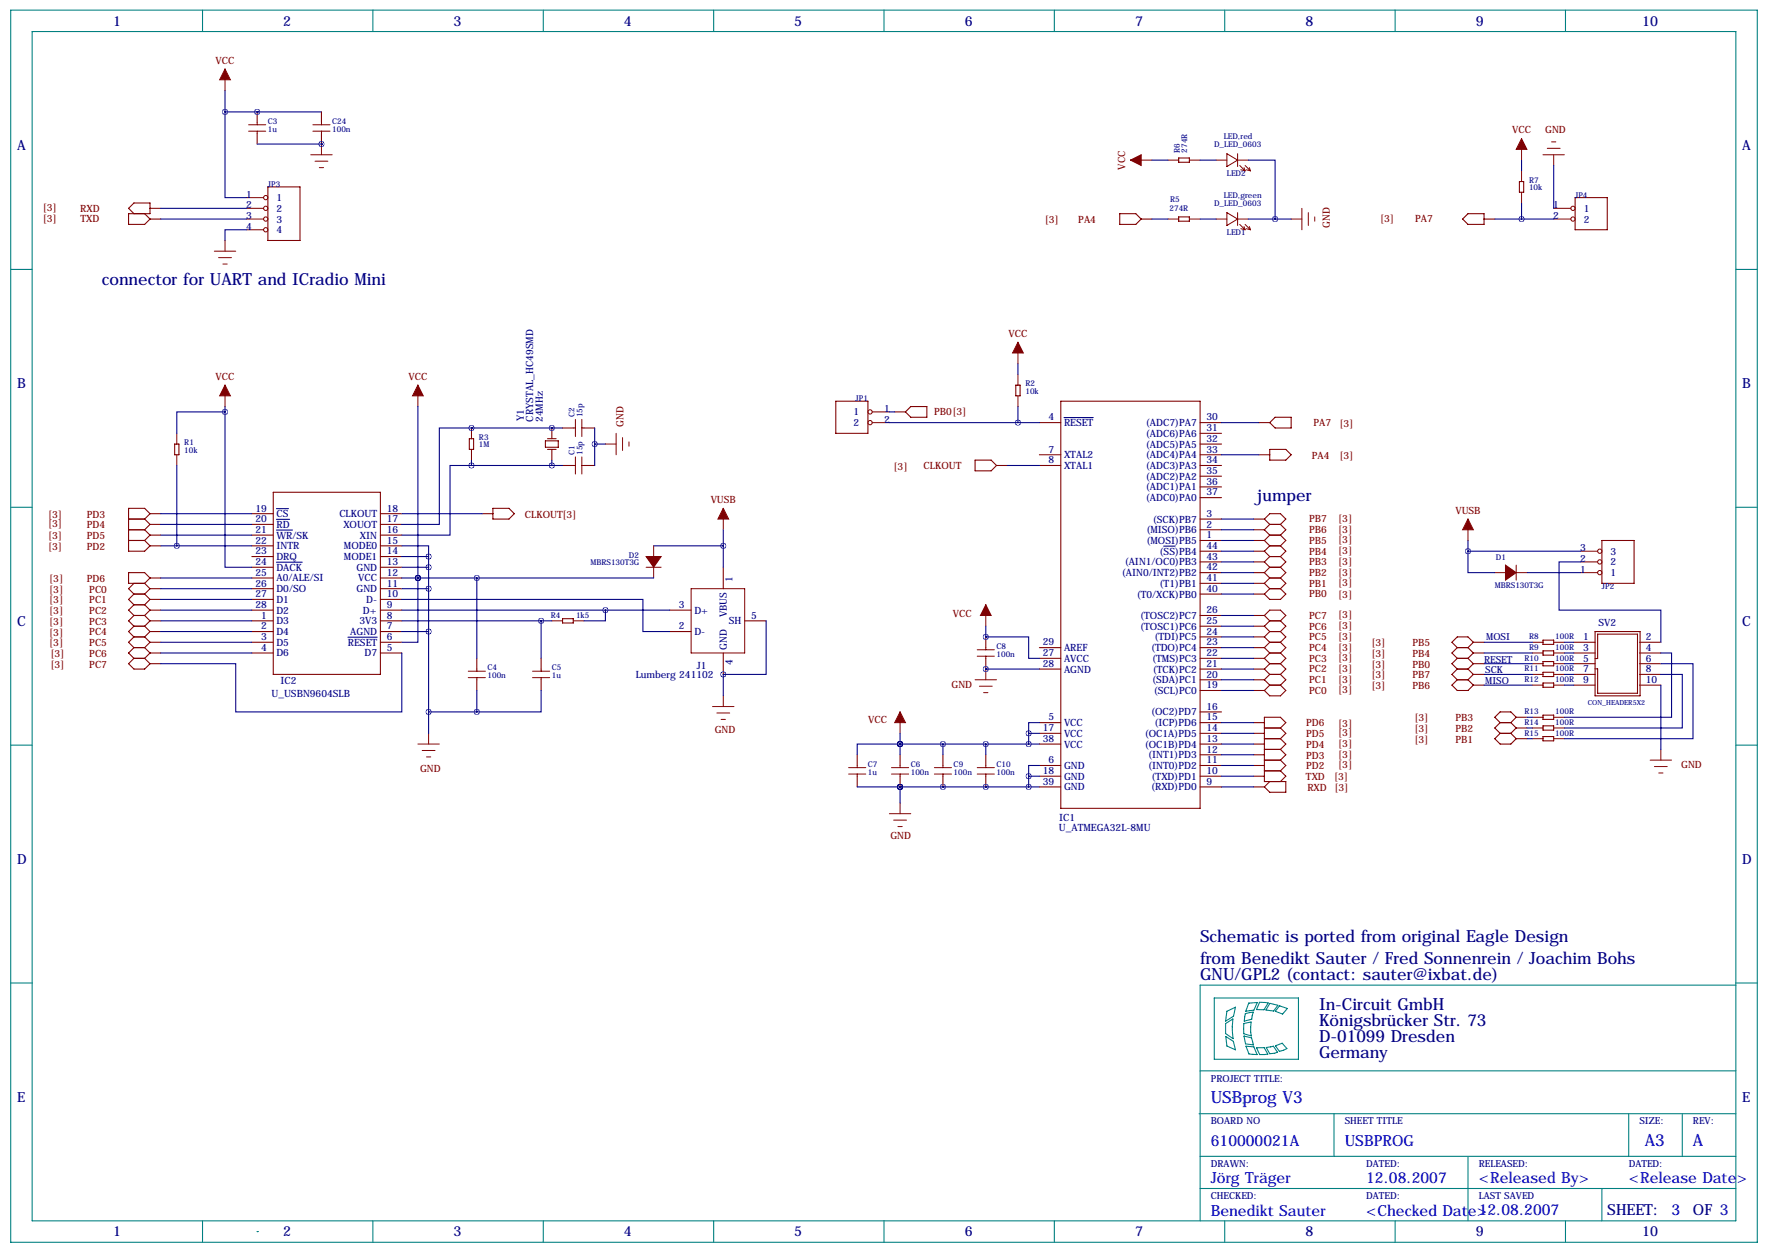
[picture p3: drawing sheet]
<svg xmlns="http://www.w3.org/2000/svg" width="419mm" height="297mm" viewBox="0 0 419 297" stroke-linecap="round" stroke-linejoin="round" font-family="sans-serif">
<g fill="none" stroke="#008080" stroke-width=".25">
<path d="M2.5 2.4h414.1v292.1h-414.1zM7.6 7.5h403.9v281.9h-403.9zM48 2.4v5.1M88.4 2.4v5.1M128.8 2.4v5.1M169.2 2.4v5.1M209.5 2.4v5.1M249.9 2.4v5.1M290.3 2.4v5.1M330.7 2.4v5.1M371.1 2.4v5.1M2.5 63.9h5.1"/>
<path d="M411.5 63.9h5.1M2.5 120.3h5.1M411.5 120.3h5.1M2.5 176.6h5.1M411.5 176.6h5.1M2.5 233h5.1M287.8 236.6h20v14.5h-20zM290.8 239.7l2.1-.9-.5 2.1-1.9 1.2zM296 237.8l2-.1-.8 1.8-1.9 .2zM298.6 237.6l2 .2-1 1.6-1.8-.1zM301 237.9l1.9 .4-1 1.4-1.8-.3zM303.3 238.5l1.9 .6-1.2 1.3-1.7-.7z"/>
<path d="M411.5 233.5h-127v55.9M411.5 233h5.1M284.5 253.9h127M290.5 242.6l1.8-1-.2 1.8 .2 2.8-1.8-1.2zM290.6 245.7l1.8 1.1 .5 2.1-2.1-.9zM294.9 245.6l1.8 .4 .4 1.7-1.9-.2zM294.9 242.6l1.7-.3-.1 2.4 .1 .9-1.8-.5zM295.2 240.3l1.9-.4-.4 1.7-1.8 .5zM295.4 248l1.8 .2 .8 1.8-1.9-.2zM297.9 248.4h1.8l.8 1.5-1.9 .1zM300.2 248.3l1.7-.3 .9 1.4-1.8 .4zM302.4 247.9l1.5-.6 1.2 1.3-1.8 .6z"/>
<path d="M284.2 264h127.3M284.5 274.1h127M292.1 260.2h.1M294.6 260.2h.1M294.6 261.5h.1M316.2 264v10.2M348 274.2v15.2M386.1 264v10.2M398.8 264v10.2M48 289.4v5.1M61 292h.1M88.4 289.4v5.1"/>
<path d="M128.8 289.4v5.1M169.2 289.4v5.1M209.5 289.4v5.1M249.9 289.4v5.1M284.5 281.7h127M290.3 289.4v5.1M330.7 289.4v5.1M371.1 289.4v5.1M379.7 281.8v7.6"/>
</g>
<g fill="none" stroke="#800000" stroke-width=".25">
<path d="M61 26.5v2.6M61 31.6v2.5M76.2 26.5v2.6M76.2 31.6v2.5M279.4 37.5h2.5v1h-2.5zM31.7 50.7l-1.2-1.3 1.2-1.3h3.9v2.6h-5.1v2.5h3.8l1.3-1.3M34.3 50.7l1.3 1.2M35.6 51.9h2.5M35.6 49.4h2.5M63.5 44.3h7.6v12.7h-7.6zM265.4 50.7h3.8l1.3 1.2-1.3 1.3h-3.8zM270.5 51.9h2.5"/>
<path d="M279.4 51.4h2.5v1h-2.5zM348 50.7h3.8v2.5h-3.8l-1.3-1.3zM351.8 51.9h2.5M360.2 43h1v2.6h-1zM373.4 46.8h7.6v7.7h-7.6zM198.1 95.1h7.6v7.6h-7.6zM212.1 97.6h2.5M215.9 96.4h3.8v2.5h-3.8l-1.3-1.3zM240.8 91.3h1v2.5h-1zM251.5 95.1h33v96.5h-33zM302.3 98.9h3.8v2.6h-3.8l-1.3-1.3zM41.4 105.3h1v2.5h-1z"/>
<path d="M64.8 116.7h25.4v43.2h-25.4zM111.3 104h1v2.5h-1zM129.3 104.5h3v1.5h-3zM129.8 104h2M129.8 106.5h2M130.8 101.5v2.5M130.8 106.5v2.6M133.3 110.3h2.6M133.3 101.5h2.6M138.4 110.3h2.6M138.4 101.5h2.6M231.1 109.1h3.8l1.3 1.2-1.3 1.3h-3.8z"/>
<path d="M236.2 110.3h2.6M246.4 100.2h5.1M246.4 107.8h5.1M246.4 110.3h5.1M284.5 100.2h5.1M284.5 107.8h5.1M284.5 110.3h5.1M284.5 102.7h5.1M284.5 105.3h5.1M284.5 112.9h5.1M284.5 115.4h5.1M284.5 118h5.1"/>
<path d="M298.4 100.2h2.6M298.4 107.8h2.6M301 106.5h3.8l1.3 1.3-1.3 1.3h-3.8zM30.5 123h3.8M30.5 125.6h3.8M30.5 128.1h3.8M31.7 138.3l-1.2 1.3 1.2 1.2M34.3 123l1.3 1.3M34.3 125.6l1.3 1.3M34.3 128.1l1.3 1.3M34.3 138.3l1.3 1.3M35.6 121.8l-1.3-1.3h-3.8v10.2h3.8l1.3-1.3"/>
<path d="M35.6 137l-1.3-1.3h-3.8v2.6h3.8M35.6 121.8h2.5M35.6 124.3h2.5M35.6 126.9h2.5M35.6 129.4h2.5M35.6 137h2.5M35.6 139.6h2.5M35.6 121.8l-1.3 1.2M35.6 124.3l-1.3 1.3M35.6 126.9l-1.3 1.2M35.6 137l-1.3 1.3M35.6 139.6l-1.3 1.2"/>
<path d="M59.7 121.8h5.1M59.7 124.3h5.1M59.7 126.9h5.1M59.7 129.4h5.1M59.7 131.9h5.1M59.7 134.5h5.1M59.7 137h5.1M59.7 139.6h5.1M90.2 121.8h5M90.2 124.3h5M90.2 126.9h5M90.2 129.4h5"/>
<path d="M90.2 131.9h5M90.2 134.5h5M90.2 137h5M90.2 139.6h5M114.3 121.8h2.5M116.8 120.5h3.8l1.3 1.3-1.3 1.2h-3.8zM171.4 134.5v5.1M284.5 123h5.1M284.5 125.6h5.1M284.5 128.1h5.1M284.5 130.7h5.1M284.5 133.2h5.1"/>
<path d="M284.5 135.7h5.1M284.5 138.3h5.1M297.2 123h2.5M297.2 125.6h2.5M297.2 128.1h2.5M297.2 130.7h2.5M297.2 133.2h2.5M297.2 135.7h2.5M297.2 138.3h2.5M299.7 123l1.3-1.2h2.5l1.3 1.2-1.3 1.3M299.7 135.7l1.3 1.3M299.7 138.3l1.3 1.3"/>
<path d="M299.7 130.7l1.3 1.2M299.7 128.1l1.3 1.3M299.7 133.2l1.3 1.3M299.7 123l1.3 1.3M299.7 125.6l1.3 1.3M301 124.3h2.5M301 126.9h2.5M301 129.4h2.5M301 131.9h2.5M301 134.5h2.5M301 137h2.5M301 139.6h2.5"/>
<path d="M301 139.6l-1.3 1.2M301 137l-1.3 1.3M301 134.5l-1.3 1.2M301 131.9l-1.3 1.3M301 129.4l-1.3 1.3M301 126.9l-1.3 1.2M301 124.3l-1.3 1.3M303.5 139.6l1.3 1.2-1.3 1.3h-2.5l-1.3-1.3M303.5 134.5l1.3 1.2-1.3 1.3M303.5 131.9l1.3 1.3-1.3 1.3M303.5 137l1.3 1.3-1.3 1.3M303.5 129.4l1.3 1.3-1.3 1.2"/>
<path d="M303.5 126.9l1.3 1.2-1.3 1.3M303.5 124.3l1.3 1.3-1.3 1.3M379.7 128.1h7.6v10.2h-7.6zM31.7 153.5h2.6M31.7 156.1h2.6M31.7 156.1l-1.2 1.2 1.2 1.3h2.6l1.3-1.3M31.7 140.8h2.6M31.7 145.9h2.6M31.7 148.4h2.6M31.7 151h2.6M31.7 140.8l-1.2 1.3 1.2 1.3M31.7 143.4l-1.2 1.2 1.2 1.3"/>
<path d="M31.7 143.4h2.6M31.7 145.9l-1.2 1.3 1.2 1.2M31.7 148.4l-1.2 1.3 1.2 1.3M31.7 151l-1.2 1.3 1.2 1.2M31.7 153.5l-1.2 1.3 1.2 1.3M34.3 140.8l1.3 1.3M34.3 145.9l1.3 1.3M34.3 143.4l1.3 1.2M34.3 148.4l1.3 1.3M34.3 153.5l1.3 1.3M34.3 151l1.3 1.3M34.3 156.1l1.3 1.2"/>
<path d="M35.6 142.1h2.5M35.6 144.6h2.5M35.6 147.2h2.5M35.6 149.7h2.5M35.6 152.3h2.5M35.6 154.8h2.5M35.6 157.3h2.5M35.6 142.1l-1.3 1.3M35.6 144.6l-1.3 1.3M35.6 147.2l-1.3 1.2M35.6 149.7l-1.3 1.3M35.6 152.3l-1.3 1.2"/>
<path d="M35.6 154.8l-1.3 1.3M59.7 142.1h5.1M59.7 144.6h5.1M59.7 147.2h5.1M59.7 149.7h5.1M59.7 152.3h5.1M59.7 154.8h5.1M90.2 142.1h5M90.2 144.6h5M90.2 147.2h5M90.2 149.7h5M90.2 152.3h5"/>
<path d="M90.2 154.8h5M113 156.1v2.5M128.3 156.1v2.5M133.3 146.7h2.6v1h-2.6zM158.7 144.6h5.1M158.7 149.7h5.1M171.4 154.8v5.1M176.5 147.2h5.1M233.7 151v2.5M233.7 156.1v2.5M246.4 153.5h5.1M246.4 156.1h5.1"/>
<path d="M246.4 158.6h5.1M284.5 153.5h5.1M284.5 156.1h5.1M284.5 158.6h5.1M284.5 140.8h5.1M284.5 145.9h5.1M284.5 148.4h5.1M284.5 151h5.1M297.2 153.5h2.5M297.2 156.1h2.5M297.2 158.6h2.5M297.2 140.8h2.5"/>
<path d="M297.2 145.9h2.5M297.2 148.4h2.5M297.2 151h2.5M299.7 145.9l1.3-1.3h2.5l1.3 1.3-1.3 1.3M299.7 158.6l1.3 1.3M299.7 156.1l1.3 1.2M299.7 153.5l1.3 1.3M299.7 151l1.3 1.3M299.7 148.4l1.3 1.3M299.7 145.9l1.3 1.3M301 159.9h2.5M301 147.2h2.5"/>
<path d="M301 149.7h2.5M301 152.3h2.5M301 154.8h2.5M301 157.3h2.5M301 159.9l-1.3 1.2M301 157.3l-1.3 1.3M301 154.8l-1.3 1.3M301 152.3l-1.3 1.2M301 149.7l-1.3 1.3M301 147.2l-1.3 1.2M303.5 157.3l1.3 1.3-1.3 1.3M303.5 154.8l1.3 1.3-1.3 1.2"/>
<path d="M303.5 159.9l1.3 1.2-1.3 1.3M303.5 152.3l1.3 1.2-1.3 1.3M303.5 149.7l1.3 1.3-1.3 1.3M303.5 147.2l1.3 1.2-1.3 1.3M345.4 153.5h2.6M345.4 156.1h2.6M345.4 158.6h2.6M345.4 153.5l-1.2 1.3 1.2 1.3M345.4 156.1l-1.2 1.2 1.2 1.3M345.4 158.6l-1.2 1.3 1.2 1.2M348 158.6l1.2 1.3M348 153.5l1.2 1.3"/>
<path d="M348 156.1l1.2 1.2M349.2 152.3l-1.2-1.3h-2.6l-1.2 1.3 1.2 1.2M349.2 159.9h2.6M349.2 152.3h2.6M349.2 154.8h2.6M349.2 157.3h2.6M349.2 152.3l-1.2 1.2M349.2 154.8l-1.2 1.3M349.2 157.3l-1.2 1.3M349.2 159.9l-1.2 1.2M365.8 151.8h2.5v1h-2.5zM365.8 154.3h2.5v1h-2.5z"/>
<path d="M365.8 156.8h2.5v1h-2.5zM365.8 159.4h2.5v1h-2.5zM373.1 159.9h5.1M373.1 152.3h5.1M373.1 154.8h5.1M373.1 157.3h5.1M378.1 156.1h.6v-5.8h9.5v14h-9.5v-5.7h-.6M378.1 149.7h10.7v15.3h-10.7zM388.6 159.9h5.1M388.6 152.3h5.1M388.6 154.8h5.1M388.6 157.3h5.1"/>
<path d="M113 161.1v2.6M128.3 161.1v2.6M203.2 178.9v2.6M213.4 178.9v2.6M223.5 178.9v2.6M233.7 178.9v2.6M246.4 171.3h5.1M246.4 173.8h5.1M246.4 176.4h5.1M284.5 171.3h5.1M284.5 173.8h5.1M284.5 176.4h5.1"/>
<path d="M284.5 161.1h5.1M284.5 163.7h5.1M284.5 168.8h5.1M284.5 178.9h5.1M297.2 171.3h2.5M297.2 173.8h2.5M297.2 176.4h2.5M297.2 161.1h2.5M297.2 163.7h2.5M297.2 178.9h2.5M299.7 172.6h3.8M299.7 175.1h3.8"/>
<path d="M299.7 161.1l1.3 1.3M299.7 177.7h3.8M301 162.4h2.5M301 162.4l-1.3 1.3M303.5 162.4l1.3 1.3-1.3 1.3h-2.5l-1.3-1.3M303.5 172.6l1.3-1.3-1.3-1.3h-3.8v15.3h5.1v2.5h-3.8l-1.3-1.3M303.5 177.7l1.3 1.2-1.3 1.3M303.5 175.1l1.3 1.3-1.3 1.3M303.5 172.6l1.3 1.2-1.3 1.3M345.4 161.1h2.6M345.4 161.1l-1.2 1.3 1.2 1.3h2.6l1.2-1.3M348 161.1l1.2 1.3"/>
<path d="M349.2 162.4h2.6M355.6 171.3h2.5M355.6 173.8h2.5M355.6 173.8l-1.3 1.3 1.3 1.3h2.5l1.3-1.3M355.6 171.3l-1.3 1.3 1.3 1.2M358.1 173.8l1.3 1.3M358.1 171.3l1.3 1.3M359.4 170l-1.3-1.2h-2.5l-1.3 1.2 1.3 1.3M359.4 170h2.5M359.4 170l-1.3 1.3M359.4 172.6h2.5M359.4 172.6l-1.3 1.2"/>
<path d="M359.4 175.1h2.5M365.8 161.9h2.5v1h-2.5zM365.8 169.5h2.5v1h-2.5zM365.8 172.1h2.5v1h-2.5zM365.8 174.6h2.5v1h-2.5zM373.1 162.4h5.1M388.6 162.4h5.1M203.2 184v2.5M213.4 184v2.5M223.5 184v2.5M233.7 184v2.5M246.4 181.5h5.1"/>
<path d="M246.4 184h5.1M246.4 186.5h5.1M284.5 181.5h5.1M284.5 184h5.1M284.5 186.5h5.1M297.2 181.5h2.5M297.2 184h2.5M297.2 186.5h2.5M299.7 182.7h3.8M299.7 180.2h3.8M301 185.3l-1.3 1.2M303.5 180.2l1.3 1.3-1.3 1.2"/>
<path d="M303.5 182.7l1.3 1.3-1.3 1.3"/>
</g>
<g fill="none" stroke="#000080" stroke-width=".25">
<path d="M53.3 26.5v20.3h5.1M53.3 21.4v5.1M53.3 26.5h22.9M61 26.5h.1M61 34.1h15.2M76.2 34.1h.1M273 38h3.9M284.5 38h3.8M295.9 38h6.4v13.9M360.7 38v2.5M368.3 39.2v10.2M38.1 51.9h20.3"/>
<path d="M38.1 49.4h20.3M58.4 54.5h-5.1v2.5M273 51.9h3.9M284.5 51.9h3.8M295.9 51.9h10.2M354.3 51.9h14M360.7 48.1v3.8M53.3 97.6v36.9h6.4M53.3 97.6h-11.4v5.1M53.3 96.4v1.2M99.1 96.4v40.6M210.8 97.6h1.3"/>
<path d="M241.3 86.2v2.6M241.3 96.4v3.8M252.2 99h6.9M41.9 110.3v19.1M111.8 101.5h.1M111.8 101.5h-7.7v22.8h-8.9M111.8 110.3h-5.1v16.6h-11.5M111.8 110.3h21.5M111.8 101.5h21.5M111.8 109.1v1.2M130.8 101.5h.1M130.8 109.1v1.2"/>
<path d="M141 101.5v8.8M141 105.3h2.5M210.8 100.2h35.6M238.8 110.3h7.6M289.6 100.2h8.8M289.6 107.8h8.8M38.1 129.4h21.6M38.1 121.8h21.6M38.1 124.3h21.6M38.1 126.9h21.6M38.1 137h21.6M38.1 139.6h21.6"/>
<path d="M65.5 120.6h2.9M65.5 123.1h3.2M65.5 125.7h3.8M65.5 133.3h6.1M95.2 129.4h6.4v2.5M95.2 121.8h19.1M95.2 137h59.7M95.2 139.6h6.4M95.2 134.5h6.4M95.2 131.9h6.4M99.1 137v15.3h-3.9M99.1 137h.1"/>
<path d="M101.6 131.9v41.9M113 137v19.1M154.9 129.4h16.5M171.4 125.6v8.9M275.8 129.5h2.8M289.6 135.7h7.6M289.6 130.7h7.6M289.6 138.3h7.6M289.6 133.2h7.6M289.6 128.1h7.6M289.6 125.6h7.6M289.6 123h7.6"/>
<path d="M348 130.7v5h6.3M348 130.7h26.6M348 128.1v2.6M361.9 135.7h12.7M374.6 133.2h-5v11.4h24.1v7.7M38.1 142.1h21.6M38.1 144.6h21.6M38.1 147.2h21.6M38.1 149.7h21.6M38.1 152.3h21.6M38.1 154.8h21.6M82.5 151.1h6.9"/>
<path d="M95.2 154.8v14h-39.3v-11.5h-17.8M95.2 142.1h57.2v7.6h6.3M95.2 144.6h63.5M95.2 147.2h35.6M95.2 149.7h6.4M128.3 147.2v8.9M143.5 144.6v2.6h-5.1M171.4 159.9h.1M171.4 159.9v5.1M181.6 147.2v12.7h-10.2M233.7 158.6h.1M233.7 151h.1"/>
<path d="M233.7 151h10.1v5.1h2.6M233.7 158.6h12.7M233.7 148.4v2.6M289.6 158.6h7.6M289.6 156.1h7.6M289.6 153.5h7.6M289.6 151h7.6M289.6 148.4h7.6M289.6 145.9h7.6M289.6 140.8h7.6M351.8 152.3h11.4M351.8 154.8h11.4"/>
<path d="M351.8 157.3h11.4M351.8 159.9h11.4M370.8 152.3h2.3M370.8 154.8h2.3M370.8 157.3h2.3M370.8 159.9h2.3M393.7 154.8h2.5v15.2h-25.4M393.7 159.9h5.1v12.7h-28M393.7 157.3h7.6v17.8h-30.5M101.6 168.8h11.4M113 163.7v5.1M128.3 163.7v5.1h-15.3"/>
<path d="M213.4 176.4h-10.2v2.5M213.4 176.4h.1M213.4 176.4h33M213.4 173.8v5.1M223.5 176.4v2.5M233.7 176.4v2.5M243.8 173.8v2.6M243.8 173.8h2.6M246.4 171.3h-2.6v2.5M289.6 176.4h7.6M289.6 173.8h7.6M289.6 163.7h7.6"/>
<path d="M289.6 161.1h7.6M289.6 178.9h7.6M289.6 171.3h7.6M351.8 162.4h11.4M361.9 175.1h1.3M361.9 170h1.3M361.9 172.6h1.3M370.8 162.4h2.3M393.7 162.4v15.3M203.2 186.5h43.2M213.4 186.5h.1M213.4 186.5v3.9"/>
<path d="M223.5 186.5h.1M233.7 186.5h.1M243.8 184h2.6M243.8 184v2.5M246.4 181.5h-2.6v2.5M289.6 184h7.6M289.6 186.5h7.6M289.6 181.5h7.6"/>
</g>
<g fill="none" stroke="#800000" stroke-width=".24">
<path d="M53.3 16.4v5M58.9 29.6h4.1M58.9 31.1h4.1M61 29.1v.5M61 31.1v.5M73.7 36.7h5M74.2 29.6h4M74.2 31.1h4M74.7 38.2h3M75.7 39.7h1M76.2 29.1v.5M76.2 31.1v.5"/>
<path d="M76.2 34.1v2.6M268 38h5M276.9 38h2.5M281.9 38h2.6M288.3 38h2.5M290.8 36.4l2.6 1.6-2.6 1.5zM293.4 36.4v3.1M293.4 38h2.5M293.9 39.2l1.2 1.3M294.9 39.7l.2 .8M295.1 39.2l1.3 1.3M296.2 39.7l.2 .8"/>
<path d="M360.7 32.9v5.1M365.8 36.7h5M366.8 35.2h3M367.8 33.6h1M368.3 36.7v2.5M50.8 59.5h5.1M53.3 57v2.5M58.4 51.9h4.1M58.4 46.8h4.1M58.4 49.4h4.1M58.4 54.5h4.1M276.9 51.9h2.5"/>
<path d="M281.9 51.9h2.6M288.3 51.9h2.5M290.8 50.4l2.6 1.5-2.6 1.6zM293.4 50.4v3.1M293.4 51.9h2.5M293.9 53.2l1.2 1.3M294.1 54.2l1 .3M294.1 40.2l1 .3M294.9 53.7l.2 .8M295.1 53.2l1.3 1.3M295.4 54.2l1 .3M295.4 40.2l1 .3"/>
<path d="M296.2 53.7l.2 .8M306.1 51.9h2.5M308.6 49.4v5.1M310.1 50.4v3.1M311.7 51.4v1M360.7 40.5v2.5M360.7 45.6v2.5M368.3 51.9h4.1M368.3 49.4h4.1M51.8 61.1h3.1M52.8 62.6h1M53.3 91.3v5.1"/>
<path d="M99.1 91.3v5.1M136.4 99.4v4.1M137.9 99.4v4.1M206.8 97.6h4M241.3 81.1v5.1M241.3 88.8v2.5M241.3 93.8v2.6M41.9 102.7v2.6M41.9 107.8v2.5M111.8 101.5v2.5M111.8 106.5v2.6M135.9 110.3h.5"/>
<path d="M135.9 101.5h.5M136.4 108.3v4.1M137.9 110.3h.5M137.9 108.3v4.1M137.9 101.5h.5M143.5 105.3h2.5M146 102.7v5.1M147.6 103.7v3.1M149.1 104.8v1M206.8 100.2h4M153.2 134.5h3.5M154.9 129.4v2.5"/>
<path d="M154.9 134.5v2.5M163.8 139.6h12.7v15.2h-12.7zM171.4 120.5v5.1M348 123v5.1M354.3 135.7h2.6M359.4 135.7h2.5M359.4 134v3.5M374.6 135.7h4.1M374.6 133.2h4.1M374.6 130.7h4.1M111 159.1h4.1M113 158.6v.5"/>
<path d="M126.2 159.1h4.1M128.3 158.6v.5M130.8 147.2h2.5M135.9 147.2h2.5M231.6 154h4.1M231.6 155.6h4.1M233.7 143.4v5M233.7 153.5v.5M233.7 155.6v.5M233.7 158.6v2.5M363.2 154.8h2.6M363.2 152.3h2.6"/>
<path d="M363.2 157.3h2.6M363.2 159.9h2.6M368.3 154.8h2.5M368.3 152.3h2.5M368.3 157.3h2.5M368.3 159.9h2.5M99.1 176.4h5M100.1 177.9h3M101.1 179.4h1M101.6 173.8v2.6M111 160.6h4.1M113 160.6v.5"/>
<path d="M126.2 160.6h4.1M128.3 160.6v.5M168.9 167.5h5.1M169.9 169h3.1M170.9 170.5h1.1M171.4 165v2.5M213.4 168.8v5M231.1 161.1h5.1M232.2 162.7h3M233.2 164.2h1M363.2 162.4h2.6M363.2 170h2.6"/>
<path d="M363.2 172.6h2.6M363.2 175.1h2.6M368.3 162.4h2.5M368.3 170h2.5M368.3 172.6h2.5M368.3 175.1h2.5M393.7 177.7v2.5M201.2 182h4M201.2 183.5h4M203.2 181.5v.5M203.2 183.5v.5M210.8 192.9h5.1"/>
<path d="M211.3 182h4.1M211.3 183.5h4.1M211.8 194.4h3.1M212.9 195.9h1M213.4 181.5v.5M213.4 183.5v.5M213.4 190.4v2.5M221.5 182h4.1M221.5 183.5h4.1M223.5 181.5v.5M223.5 183.5v.5M231.6 182h4.1"/>
<path d="M231.6 183.5h4.1M233.7 181.5v.5M233.7 183.5v.5M391.2 180.2h5M392.2 181.7h3M393.2 183.2h1"/>
<circle cx="63" cy="54.5" r=".51"/>
<circle cx="63" cy="46.8" r=".51"/>
<circle cx="63" cy="51.9" r=".51"/>
<circle cx="63" cy="49.4" r=".51"/>
<circle cx="372.9" cy="49.4" r=".51"/>
<circle cx="372.9" cy="51.9" r=".51"/>
<circle cx="206.2" cy="97.6" r=".51"/>
<circle cx="206.2" cy="100.2" r=".51"/>
<circle cx="379.2" cy="133.2" r=".51"/>
<circle cx="379.2" cy="130.7" r=".51"/>
<circle cx="379.2" cy="135.7" r=".51"/>
</g>
<g fill="#800000" stroke="#800000" stroke-width=".24">
<path d="M153.2 131.9h3.5l-1.8 2.6z"/>
<path d="M356.9 134l2.5 1.7-2.5 1.8z"/>
<path d="M99.1 91.3l1.2 2.5h-2.5z"/>
<path d="M53.3 91.3l1.3 2.5h-2.5z"/>
<path d="M213.4 168.8l1.2 2.5h-2.5z"/>
<path d="M233.7 143.4l1.2 2.5h-2.5z"/>
<path d="M241.3 81.1l1.3 2.6h-2.6z"/>
<path d="M268 38l2.5-1.3v2.5z"/>
<path d="M171.4 120.5l1.3 2.5h-2.5z"/>
<path d="M348 123l1.2 2.6h-2.5z"/>
<path d="M53.3 16.4l1.3 2.5h-2.5z"/>
<path d="M360.7 32.9l1.2 2.5h-2.5z"/>
</g>
<path d="M130.8 110.3a.05 .05 0 0 0 .1 0 .05 .05 0 0 0-.1 0zM130.8 101.5a.05 .05 0 0 0 .1 0 .05 .05 0 0 0-.1 0zM140.9 105.3a.05 .05 0 0 0 .1 0 .05 .05 0 0 0-.1 0zM111.7 101.5a.05 .05 0 0 0 .1 0 .05 .05 0 0 0-.1 0zM111.7 110.3a.05 .05 0 0 0 .1 0 .05 .05 0 0 0-.1 0zM41.9 129.4a.05 .05 0 0 0 .1 0 .05 .05 0 0 0-.1 0zM99 137a.05 .05 0 0 0 .1 0 .05 .05 0 0 0-.1 0zM53.3 97.6a.05 .05 0 0 0 .1 0 .05 .05 0 0 0-.1 0zM128.2 147.2a.05 .05 0 0 0 .1 0 .05 .05 0 0 0-.1 0zM171.4 159.9a.05 .05 0 0 0 .1 0 .05 .05 0 0 0-.1 0zM143.5 144.6a.05 .05 0 0 0 .1 0 .05 .05 0 0 0-.1 0zM113 168.8a.05 .05 0 0 0 .1 0 .05 .05 0 0 0-.1 0zM99 137a.05 .05 0 0 0 .1 0 .05 .05 0 0 0-.1 0zM113 137a.05 .05 0 0 0 .1 0 .05 .05 0 0 0-.1 0zM243.8 186.5a.05 .05 0 0 0 .1 0 .05 .05 0 0 0-.1 0zM243.8 184a.05 .05 0 0 0 .1 0 .05 .05 0 0 0-.1 0zM213.3 176.4a.05 .05 0 0 0 .1 0 .05 .05 0 0 0-.1 0zM243.8 176.4a.05 .05 0 0 0 .1 0 .05 .05 0 0 0-.1 0zM243.8 173.8a.05 .05 0 0 0 .1 0 .05 .05 0 0 0-.1 0zM213.3 186.5a.05 .05 0 0 0 .1 0 .05 .05 0 0 0-.1 0zM213.3 176.4a.05 .05 0 0 0 .1 0 .05 .05 0 0 0-.1 0zM213.3 186.5a.05 .05 0 0 0 .1 0 .05 .05 0 0 0-.1 0zM233.6 158.6a.05 .05 0 0 0 .1 0 .05 .05 0 0 0-.1 0zM233.6 151a.05 .05 0 0 0 .1 0 .05 .05 0 0 0-.1 0zM223.5 186.5a.05 .05 0 0 0 .1 0 .05 .05 0 0 0-.1 0zM233.6 186.5a.05 .05 0 0 0 .1 0 .05 .05 0 0 0-.1 0zM233.6 176.4a.05 .05 0 0 0 .1 0 .05 .05 0 0 0-.1 0zM223.5 176.4a.05 .05 0 0 0 .1 0 .05 .05 0 0 0-.1 0zM302.2 51.9a.05 .05 0 0 0 .1 0 .05 .05 0 0 0-.1 0zM171.4 129.4a.05 .05 0 0 0 .1 0 .05 .05 0 0 0-.1 0zM347.9 130.7a.05 .05 0 0 0 .1 0 .05 .05 0 0 0-.1 0zM60.9 26.5a.05 .05 0 0 0 .1 0 .05 .05 0 0 0-.1 0zM53.3 26.5a.05 .05 0 0 0 .1 0 .05 .05 0 0 0-.1 0zM360.6 51.9a.05 .05 0 0 0 .1 0 .05 .05 0 0 0-.1 0z" fill="#000080" stroke="#000080" stroke-width="1.3"/>
<g font-size="4" fill="#000080">
<text x="24.1" y="67.7">connector for UART and ICradio Mini</text>
<text x="297.9" y="118.7">jumper</text>
<text x="284.5" y="223.4">Schematic is ported from original Eagle Design</text>
<text x="284.5" y="228.5">from Benedikt Sauter / Fred Sonnenrein / Joachim Bohs</text>
<text x="284.5" y="232.3">GNU/GPL2 (contact: sauter@ixbat.de)</text>
<text x="312.7" y="239.5">In-Circuit GmbH</text>
<text x="312.7" y="243.3">Königsbrücker Str. 73</text>
<text x="312.7" y="247.1">D-01099 Dresden</text>
<text x="312.7" y="250.9">Germany</text>
</g>
<g font-size="4" fill="#00f">
<text x="287" y="261.5">USBprog V3</text>
<text x="389.9" y="271.6">A3</text>
<text x="401.3" y="271.6">A</text>
</g>
<g font-size="3.6" fill="#00f">
<text x="287" y="271.6">610000021A</text>
<text x="318.8" y="271.6">USBPROG</text>
<text x="287" y="280.5">Jörg Träger</text>
<text x="323.8" y="280.5">12.08.2007</text>
<text x="350.5" y="280.5">&lt;Released By&gt;</text>
<text x="386.1" y="280.5">&lt;Release Date&gt;</text>
<text x="287" y="288.2">Benedikt Sauter</text>
<text x="323.8" y="288.2">&lt;Checked Date&gt;</text>
<text x="350.5" y="288.1">12.08.2007</text>
<text x="396.2" y="288.1">3</text>
</g>
<g font-size="3.6" fill="#000080">
<text x="381" y="288.1">SHEET:</text>
<text x="401.3" y="288.1">OF 3</text>
</g>
<g font-size="3.3" fill="#000080">
<text x="26.8" y="6.1">1</text>
<text x="67.1" y="6.1">2</text>
<text x="107.5" y="6.1">3</text>
<text x="147.9" y="6.1">4</text>
<text x="188.3" y="6.1">5</text>
<text x="228.7" y="6.1">6</text>
<text x="269.1" y="6.1">7</text>
<text x="309.4" y="6.1">8</text>
<text x="349.8" y="6.1">9</text>
<text x="389.3" y="6.1">10</text>
<text x="4.1" y="35.7">A</text>
<text x="413" y="35.7">A</text>
<text x="4.1" y="92.1">B</text>
<text x="413" y="92.1">B</text>
<text x="4.1" y="148.4">C</text>
<text x="413" y="148.4">C</text>
<text x="4.1" y="204.8">D</text>
<text x="413" y="204.8">D</text>
<text x="4.1" y="261.2">E</text>
<text x="413" y="261.2">E</text>
<text x="26.8" y="293.1">1</text>
<text x="67.1" y="293.1">2</text>
<text x="107.5" y="293.1">3</text>
<text x="147.9" y="293.1">4</text>
<text x="188.3" y="293.1">5</text>
<text x="228.7" y="293.1">6</text>
<text x="269.1" y="293.1">7</text>
<text x="309.4" y="293.1">8</text>
<text x="349.8" y="293.1">9</text>
<text x="389.3" y="293.1">10</text>
</g>
<g font-size="2.4" fill="#800000">
<text x="51.1" y="15.1">VCC</text>
<text x="358.4" y="31.6">VCC</text>
<text x="366.3" y="31.6">GND</text>
<text x="266.7" y="40.2" transform="rotate(-90 266.7 40.2)">VCC</text>
<text x="10.2" y="52.6">[3]</text>
<text x="10.2" y="50.1">[3]</text>
<text x="19" y="50.2">RXD</text>
<text x="19.1" y="52.7">TXD</text>
<text x="247.6" y="52.9">[3]</text>
<text x="255.6" y="52.8">PA4</text>
<text x="315.2" y="54" transform="rotate(-90 315.2 54)">GND</text>
<text x="327.1" y="52.6">[3]</text>
<text x="335.5" y="52.7">PA7</text>
<text x="239.1" y="79.9">VCC</text>
<text x="51.1" y="90">VCC</text>
<text x="96.8" y="90">VCC</text>
<text x="147.8" y="101.2" transform="rotate(-90 147.8 101.2)">GND</text>
<text x="221.4" y="98.4">PB0[3]</text>
<text x="311.4" y="101.1">PA7</text>
<text x="317.5" y="101.2">[3]</text>
<text x="211.8" y="111.3">[3]</text>
<text x="218.9" y="111.3">CLKOUT</text>
<text x="311" y="108.7">PA4</text>
<text x="317.5" y="108.8">[3]</text>
<text x="168.5" y="119.2">VUSB</text>
<text x="11.4" y="122.7">[3]</text>
<text x="11.4" y="125">[3]</text>
<text x="20.6" y="122.7">PD3</text>
<text x="20.6" y="125.2">PD4</text>
<text x="124.4" y="122.7">CLKOUT[3]</text>
<text x="310.3" y="123.9">PB7</text>
<text x="317.2" y="123.8">[3]</text>
<text x="345" y="121.8">VUSB</text>
<text x="11.4" y="127.8">[3]</text>
<text x="11.4" y="130.4">[3]</text>
<text x="20.6" y="127.8">PD5</text>
<text x="20.6" y="130.3">PD2</text>
<text x="310.3" y="131.5">PB4</text>
<text x="310.3" y="128.9">PB5</text>
<text x="310.3" y="126.4">PB6</text>
<text x="317.2" y="131.4">[3]</text>
<text x="317.2" y="128.8">[3]</text>
<text x="317.2" y="126.3">[3]</text>
<text x="11.7" y="138">[3]</text>
<text x="20.6" y="137.9">PD6</text>
<text x="310.3" y="136.6">PB2</text>
<text x="310.3" y="134">PB3</text>
<text x="317.2" y="136.5">[3]</text>
<text x="317.2" y="133.9">[3]</text>
<text x="11.7" y="140.5">[3]</text>
<text x="11.7" y="143.1">[3]</text>
<text x="21.2" y="140.5">PC0</text>
<text x="21.2" y="143">PC1</text>
<text x="310.3" y="141.6">PB0</text>
<text x="310.3" y="139.1">PB1</text>
<text x="317.2" y="141.8">[3]</text>
<text x="317.2" y="139">[3]</text>
<text x="11.7" y="145.6">[3]</text>
<text x="11.7" y="148.1">[3]</text>
<text x="21.2" y="145.6">PC2</text>
<text x="21.2" y="148.1">PC3</text>
<text x="225.9" y="146.2">VCC</text>
<text x="310.3" y="149.3">PC6</text>
<text x="310.3" y="146.7">PC7</text>
<text x="317.2" y="149.2">[3]</text>
<text x="317.2" y="146.6">[3]</text>
<text x="11.7" y="150.7">[3]</text>
<text x="11.7" y="153.2">[3]</text>
<text x="11.9" y="155.8">[3]</text>
<text x="21.2" y="150.6">PC4</text>
<text x="21.2" y="153.2">PC5</text>
<text x="21.2" y="155.7">PC6</text>
<text x="310.3" y="154.3">PC4</text>
<text x="310.3" y="151.8">PC5</text>
<text x="317.2" y="154.2">[3]</text>
<text x="317.2" y="151.7">[3]</text>
<text x="325.1" y="153.2">[3]</text>
<text x="325.1" y="155.8">[3]</text>
<text x="334.9" y="153.2">PB5</text>
<text x="334.9" y="155.7">PB4</text>
<text x="11.9" y="158.3">[3]</text>
<text x="21.2" y="158.3">PC7</text>
<text x="310.3" y="162">PC1</text>
<text x="310.3" y="159.4">PC2</text>
<text x="310.3" y="156.9">PC3</text>
<text x="317.2" y="161.9">[3]</text>
<text x="317.2" y="159.3">[3]</text>
<text x="317.2" y="156.8">[3]</text>
<text x="325.1" y="158.3">[3]</text>
<text x="325.1" y="160.8">[3]</text>
<text x="334.9" y="158.3">PB0</text>
<text x="334.9" y="160.8">PB7</text>
<text x="225.6" y="163.2">GND</text>
<text x="310.3" y="164.5">PC0</text>
<text x="317.2" y="164.4">[3]</text>
<text x="325.1" y="163.4">[3]</text>
<text x="334.9" y="163.3">PB6</text>
<text x="169.4" y="173.8">GND</text>
<text x="205.8" y="171.3">VCC</text>
<text x="309.6" y="172.2">PD6</text>
<text x="317.2" y="172.3">[3]</text>
<text x="335.3" y="171">[3]</text>
<text x="335.3" y="173.5">[3]</text>
<text x="345" y="171">PB3</text>
<text x="345" y="173.5">PB2</text>
<text x="309.6" y="179.8">PD3</text>
<text x="309.6" y="177.3">PD4</text>
<text x="309.6" y="174.8">PD5</text>
<text x="317.2" y="179.6">[3]</text>
<text x="317.2" y="177.1">[3]</text>
<text x="317.2" y="174.6">[3]</text>
<text x="335.3" y="176.1">[3]</text>
<text x="345" y="176">PB1</text>
<text x="99.6" y="183">GND</text>
<text x="309.6" y="184.9">TXD</text>
<text x="309.6" y="182.4">PD2</text>
<text x="316.2" y="185">[3]</text>
<text x="317.2" y="182.2">[3]</text>
<text x="398.5" y="182">GND</text>
<text x="309.9" y="187.5">RXD</text>
<text x="316.3" y="187.5">[3]</text>
<text x="211.1" y="199">GND</text>
</g>
<g font-size="2.4" fill="#000080">
<text x="58.3" y="46.8">1</text>
<text x="65.5" y="47.7">1</text>
<text x="58.3" y="49.4">2</text>
<text x="58.3" y="51.9">3</text>
<text x="65.5" y="50.2">2</text>
<text x="65.5" y="52.8">3</text>
<text x="368.2" y="49.4">1</text>
<text x="368.2" y="51.9">2</text>
<text x="375.4" y="50.2">1</text>
<text x="375.4" y="52.8">2</text>
<text x="58.3" y="54.5">4</text>
<text x="65.5" y="55.3">4</text>
<text x="124.2" y="99.8" transform="rotate(-90 124.2 99.8)">Y1</text>
<text x="126.4" y="99.9" transform="rotate(-90 126.4 99.9)">CRYSTAL_HC49SMD</text>
<text x="128.7" y="100" transform="rotate(-90 128.7 100)">24MHz</text>
<text x="202.3" y="98.5">1</text>
<text x="202.3" y="101">2</text>
<text x="209.5" y="97.6">1</text>
<text x="209.5" y="100.2">2</text>
<text x="248.6" y="99.7">4</text>
<text x="252.2" y="101">RESET</text>
<text x="271.6" y="101">(ADC7)PA7</text>
<text x="286" y="99.7">30</text>
<text x="248.6" y="107.3">7</text>
<text x="271.6" y="103.6">(ADC6)PA6</text>
<text x="271.6" y="106.1">(ADC5)PA5</text>
<text x="286" y="102.2">31</text>
<text x="286" y="104.8">32</text>
<text x="286" y="107.3">33</text>
<text x="248.6" y="109.8">8</text>
<text x="252.2" y="108.6">XTAL2</text>
<text x="252.2" y="111.2">XTAL1</text>
<text x="271.6" y="108.6">(ADC4)PA4</text>
<text x="271.6" y="111.2">(ADC3)PA3</text>
<text x="271.6" y="113.7">(ADC2)PA2</text>
<text x="286" y="109.8">34</text>
<text x="286" y="112.4">35</text>
<text x="271.6" y="116.3">(ADC1)PA1</text>
<text x="271.6" y="118.8">(ADC0)PA0</text>
<text x="286" y="114.9">36</text>
<text x="286" y="117.5">37</text>
<text x="60.5" y="121.3">19</text>
<text x="60.5" y="123.8">20</text>
<text x="65.5" y="122.6">CS</text>
<text x="65.5" y="125.1">RD</text>
<text x="80.4" y="122.6">CLKOUT</text>
<text x="81.4" y="125.1">XOUOT</text>
<text x="91.7" y="123.8">17</text>
<text x="91.7" y="121.3">18</text>
<text x="273.3" y="123.9">(SCK)PB7</text>
<text x="286" y="122.5">3</text>
<text x="286" y="125.1">2</text>
<text x="60.5" y="126.4">21</text>
<text x="60.5" y="128.9">22</text>
<text x="60.5" y="131.4">23</text>
<text x="65.5" y="127.7">WR/SK</text>
<text x="65.5" y="130.2">INTR</text>
<text x="81.5" y="130.2">MODE0</text>
<text x="85.3" y="127.7">XIN</text>
<text x="91.7" y="131.4">14</text>
<text x="91.7" y="128.9">15</text>
<text x="91.7" y="126.4">16</text>
<text x="271.8" y="126.4">(MISO)PB6</text>
<text x="271.8" y="129">(MOSI)PB5</text>
<text x="274.9" y="131.5">(SS)PB4</text>
<text x="286" y="127.6">1</text>
<text x="286" y="130.2">44</text>
<text x="374.6" y="130.7">3</text>
<text x="381.8" y="131.5">3</text>
<text x="60.5" y="134">24</text>
<text x="60.5" y="136.5">25</text>
<text x="65.5" y="132.8">DRQ</text>
<text x="65.5" y="135.3">DACK</text>
<text x="65.5" y="137.8">A0/ALE/SI</text>
<text x="81.5" y="132.8">MODE1</text>
<text x="84.5" y="135.3">GND</text>
<text x="84.9" y="137.8">VCC</text>
<text x="91.7" y="136.5">12</text>
<text x="91.7" y="134">13</text>
<text x="265.9" y="136.6">(AIN0/INT2)PB2</text>
<text x="266.6" y="134">(AIN1/OC0)PB3</text>
<text x="286" y="132.7">43</text>
<text x="286" y="135.2">42</text>
<text x="286" y="137.8">41</text>
<text x="374.6" y="135.7">1</text>
<text x="374.6" y="133.2">2</text>
<text x="381.8" y="136.6">1</text>
<text x="381.8" y="134">2</text>
<text x="60.5" y="139.1">26</text>
<text x="60.5" y="141.6">27</text>
<text x="65.5" y="140.4">D0/SO</text>
<text x="65.5" y="142.9">D1</text>
<text x="84.5" y="140.4">GND</text>
<text x="86.8" y="142.9">D-</text>
<text x="91.7" y="141.6">10</text>
<text x="91.7" y="139.1">11</text>
<text x="173.6" y="138" transform="rotate(-90 173.6 138)">1</text>
<text x="269.5" y="141.7">(T0/XCK)PB0</text>
<text x="274.9" y="139.1">(T1)PB1</text>
<text x="286" y="140.3">40</text>
<text x="60.5" y="144.1">28</text>
<text x="61.9" y="146.7">1</text>
<text x="61.9" y="149.2">2</text>
<text x="65.5" y="145.5">D2</text>
<text x="65.5" y="148">D3</text>
<text x="85.2" y="148">3V3</text>
<text x="86" y="145.5">D+</text>
<text x="91.7" y="149.2">7</text>
<text x="91.7" y="146.7">8</text>
<text x="91.7" y="144.1">9</text>
<text x="160.9" y="144.1">3</text>
<text x="160.9" y="149.2">2</text>
<text x="164.6" y="145.5">D+</text>
<text x="172.3" y="146.3" transform="rotate(-90 172.3 146.3)">VBUS</text>
<text x="172.8" y="148">SH</text>
<text x="178.1" y="146.7">5</text>
<text x="270.3" y="146.7">(TOSC2)PC7</text>
<text x="270.3" y="149.3">(TOSC1)PC6</text>
<text x="286" y="145.4">26</text>
<text x="286" y="147.9">25</text>
<text x="378.9" y="148.4">SV2</text>
<text x="61.9" y="151.8">3</text>
<text x="61.9" y="154.3">4</text>
<text x="65.5" y="150.5">D4</text>
<text x="65.5" y="153.1">D5</text>
<text x="65.5" y="155.6">D6</text>
<text x="82.5" y="153.1">RESET</text>
<text x="83" y="150.5">AGND</text>
<text x="86.4" y="155.6">D7</text>
<text x="91.7" y="154.3">5</text>
<text x="91.7" y="151.8">6</text>
<text x="164.6" y="150.5">D-</text>
<text x="172.3" y="154" transform="rotate(-90 172.3 154)">GND</text>
<text x="247.2" y="153">29</text>
<text x="247.2" y="155.6">27</text>
<text x="252.2" y="154.4">AREF</text>
<text x="272.9" y="154.4">(TDO)PC4</text>
<text x="273.7" y="151.8">(TDI)PC5</text>
<text x="286" y="150.5">24</text>
<text x="286" y="153">23</text>
<text x="286" y="155.6">22</text>
<text x="375.3" y="151.8">1</text>
<text x="375.3" y="154.3">3</text>
<text x="390.1" y="151.8">2</text>
<text x="390.1" y="154.3">4</text>
<text x="150.7" y="160.8">Lumberg 241102</text>
<text x="165.2" y="158.6">J1</text>
<text x="173.6" y="157.7" transform="rotate(-90 173.6 157.7)">4</text>
<text x="247.2" y="158.1">28</text>
<text x="252.2" y="156.9">AVCC</text>
<text x="252.2" y="159.4">AGND</text>
<text x="273.1" y="156.9">(TMS)PC3</text>
<text x="273.1" y="162">(SDA)PC1</text>
<text x="273.3" y="159.4">(TCK)PC2</text>
<text x="286" y="158.1">21</text>
<text x="286" y="160.6">20</text>
<text x="375.3" y="156.8">5</text>
<text x="375.3" y="159.4">7</text>
<text x="375.3" y="161.9">9</text>
<text x="390.1" y="156.8">6</text>
<text x="390.1" y="159.4">8</text>
<text x="390.1" y="161.9">10</text>
<text x="64.4" y="165.4">U_USBN9604SLB</text>
<text x="66.5" y="162.1">IC2</text>
<text x="273.5" y="164.5">(SCL)PC0</text>
<text x="286" y="163.2">19</text>
<text x="247.2" y="173.3">17</text>
<text x="248.6" y="170.8">5</text>
<text x="252.2" y="172.1">VCC</text>
<text x="272.9" y="169.6">(OC2)PD7</text>
<text x="273.7" y="172.1">(ICP)PD6</text>
<text x="286" y="168.3">16</text>
<text x="286" y="170.8">15</text>
<text x="286" y="173.3">14</text>
<text x="247.2" y="175.9">38</text>
<text x="252.2" y="174.7">VCC</text>
<text x="252.2" y="177.2">VCC</text>
<text x="271.4" y="174.7">(OC1A)PD5</text>
<text x="271.4" y="177.2">(OC1B)PD4</text>
<text x="272.2" y="179.8">(INT1)PD3</text>
<text x="286" y="175.9">13</text>
<text x="286" y="178.4">12</text>
<text x="247.2" y="183.5">18</text>
<text x="248.6" y="181">6</text>
<text x="252.2" y="182.3">GND</text>
<text x="252.2" y="184.8">GND</text>
<text x="272.2" y="182.3">(INT0)PD2</text>
<text x="273" y="184.8">(TXD)PD1</text>
<text x="286" y="181">11</text>
<text x="286" y="183.5">10</text>
<text x="247.2" y="186">39</text>
<text x="252.2" y="187.4">GND</text>
<text x="272.9" y="187.4">(RXD)PD0</text>
<text x="286" y="186">9</text>
<text x="251" y="197.1">U_ATMEGA32L-8MU</text>
<text x="251.1" y="194.7">IC1</text>
</g>
<g font-size="2.3" fill="#000080">
<text x="352.3" y="151.8">MOSI</text>
<text x="351.8" y="157.1">RESET</text>
<text x="352" y="159.6">SCK</text>
<text x="352" y="162.2">MISO</text>
<text x="287" y="256.4">PROJECT TITLE:</text>
<text x="287" y="266.6">BOARD NO</text>
<text x="318.8" y="266.6">SHEET TITLE</text>
<text x="388.6" y="266.6">SIZE:</text>
<text x="401.3" y="266.6">REV:</text>
<text x="287" y="276.7">DRAWN:</text>
<text x="323.8" y="276.7">DATED:</text>
<text x="350.5" y="276.7">RELEASED:</text>
<text x="386.1" y="276.7">DATED:</text>
<text x="287" y="284.3">CHECKED:</text>
<text x="323.8" y="284.3">DATED:</text>
<text x="350.5" y="284.3">LAST SAVED</text>
</g>
<g font-size="1.9" fill="#000080">
<text x="63.5" y="29.4">C3</text>
<text x="78.7" y="29.4">C24</text>
<text x="63.5" y="31.3">1u</text>
<text x="78.7" y="31.3">100n</text>
<text x="287.8" y="34.9">D_LED_0603</text>
<text x="290.1" y="32.9">LED,red</text>
<text x="279.7" y="36.2" transform="rotate(-90 279.7 36.2)">R6</text>
<text x="281.4" y="36.2" transform="rotate(-90 281.4 36.2)">274R</text>
<text x="290.8" y="41.8">LED2</text>
<text x="63.5" y="44.3">JP3</text>
<text x="277.4" y="47.9">R5</text>
<text x="290.1" y="46.8">LED,green</text>
<text x="362.5" y="43.3">R7</text>
<text x="362.5" y="45.1">10k</text>
<text x="373.4" y="46.8">JP4</text>
<text x="277.2" y="50">274R</text>
<text x="287.8" y="48.9">D_LED_0603</text>
<text x="290.8" y="55.8">LED1</text>
<text x="202.8" y="95.1">JP1</text>
<text x="243.1" y="91.6">R2</text>
<text x="243.1" y="93.3">10k</text>
<text x="136.2" y="98.9" transform="rotate(-90 136.2 98.9)">C2</text>
<text x="138.1" y="98.9" transform="rotate(-90 138.1 98.9)">15p</text>
<text x="43.7" y="105.5">R1</text>
<text x="43.7" y="107.3">10k</text>
<text x="113.5" y="104.3">R3</text>
<text x="113.5" y="106">1M</text>
<text x="136.2" y="107.8" transform="rotate(-90 136.2 107.8)">C1</text>
<text x="138.1" y="107.8" transform="rotate(-90 138.1 107.8)">15p</text>
<text x="140" y="134">MBRS130T3G</text>
<text x="149.1" y="132.2">D2</text>
<text x="354.6" y="132.7">D1</text>
<text x="354.3" y="139.4">MBRS130T3G</text>
<text x="379.7" y="139.6">JP2</text>
<text x="130.6" y="146.5">R4</text>
<text x="136.5" y="146.5">1k5</text>
<text x="236.2" y="153.8">C8</text>
<text x="236.2" y="155.7">100n</text>
<text x="362.5" y="151.6">R8</text>
<text x="362.5" y="154.1">R9</text>
<text x="368.7" y="151.6">100R</text>
<text x="368.7" y="154.1">100R</text>
<text x="115.6" y="158.9">C4</text>
<text x="115.6" y="160.8">100n</text>
<text x="130.8" y="158.9">C5</text>
<text x="130.8" y="160.8">1u</text>
<text x="361.4" y="156.6">R10</text>
<text x="361.4" y="159.2">R11</text>
<text x="361.4" y="161.7">R12</text>
<text x="368.7" y="156.6">100R</text>
<text x="368.7" y="159.2">100R</text>
<text x="368.7" y="161.7">100R</text>
<text x="361.4" y="169.3">R13</text>
<text x="361.4" y="171.9">R14</text>
<text x="368.7" y="169.3">100R</text>
<text x="368.7" y="171.9">100R</text>
<text x="361.4" y="174.4">R15</text>
<text x="368.7" y="174.4">100R</text>
<text x="205.7" y="181.8">C7</text>
<text x="205.7" y="183.7">1u</text>
<text x="215.9" y="181.8">C6</text>
<text x="215.9" y="183.7">100n</text>
<text x="226.1" y="181.8">C9</text>
<text x="226.1" y="183.7">100n</text>
<text x="236.2" y="181.8">C10</text>
<text x="236.2" y="183.7">100n</text>
</g>
<text font-size="1.7" fill="#000080" x="376.4" y="167.2">CON_HEADER5X2</text>
</svg>
